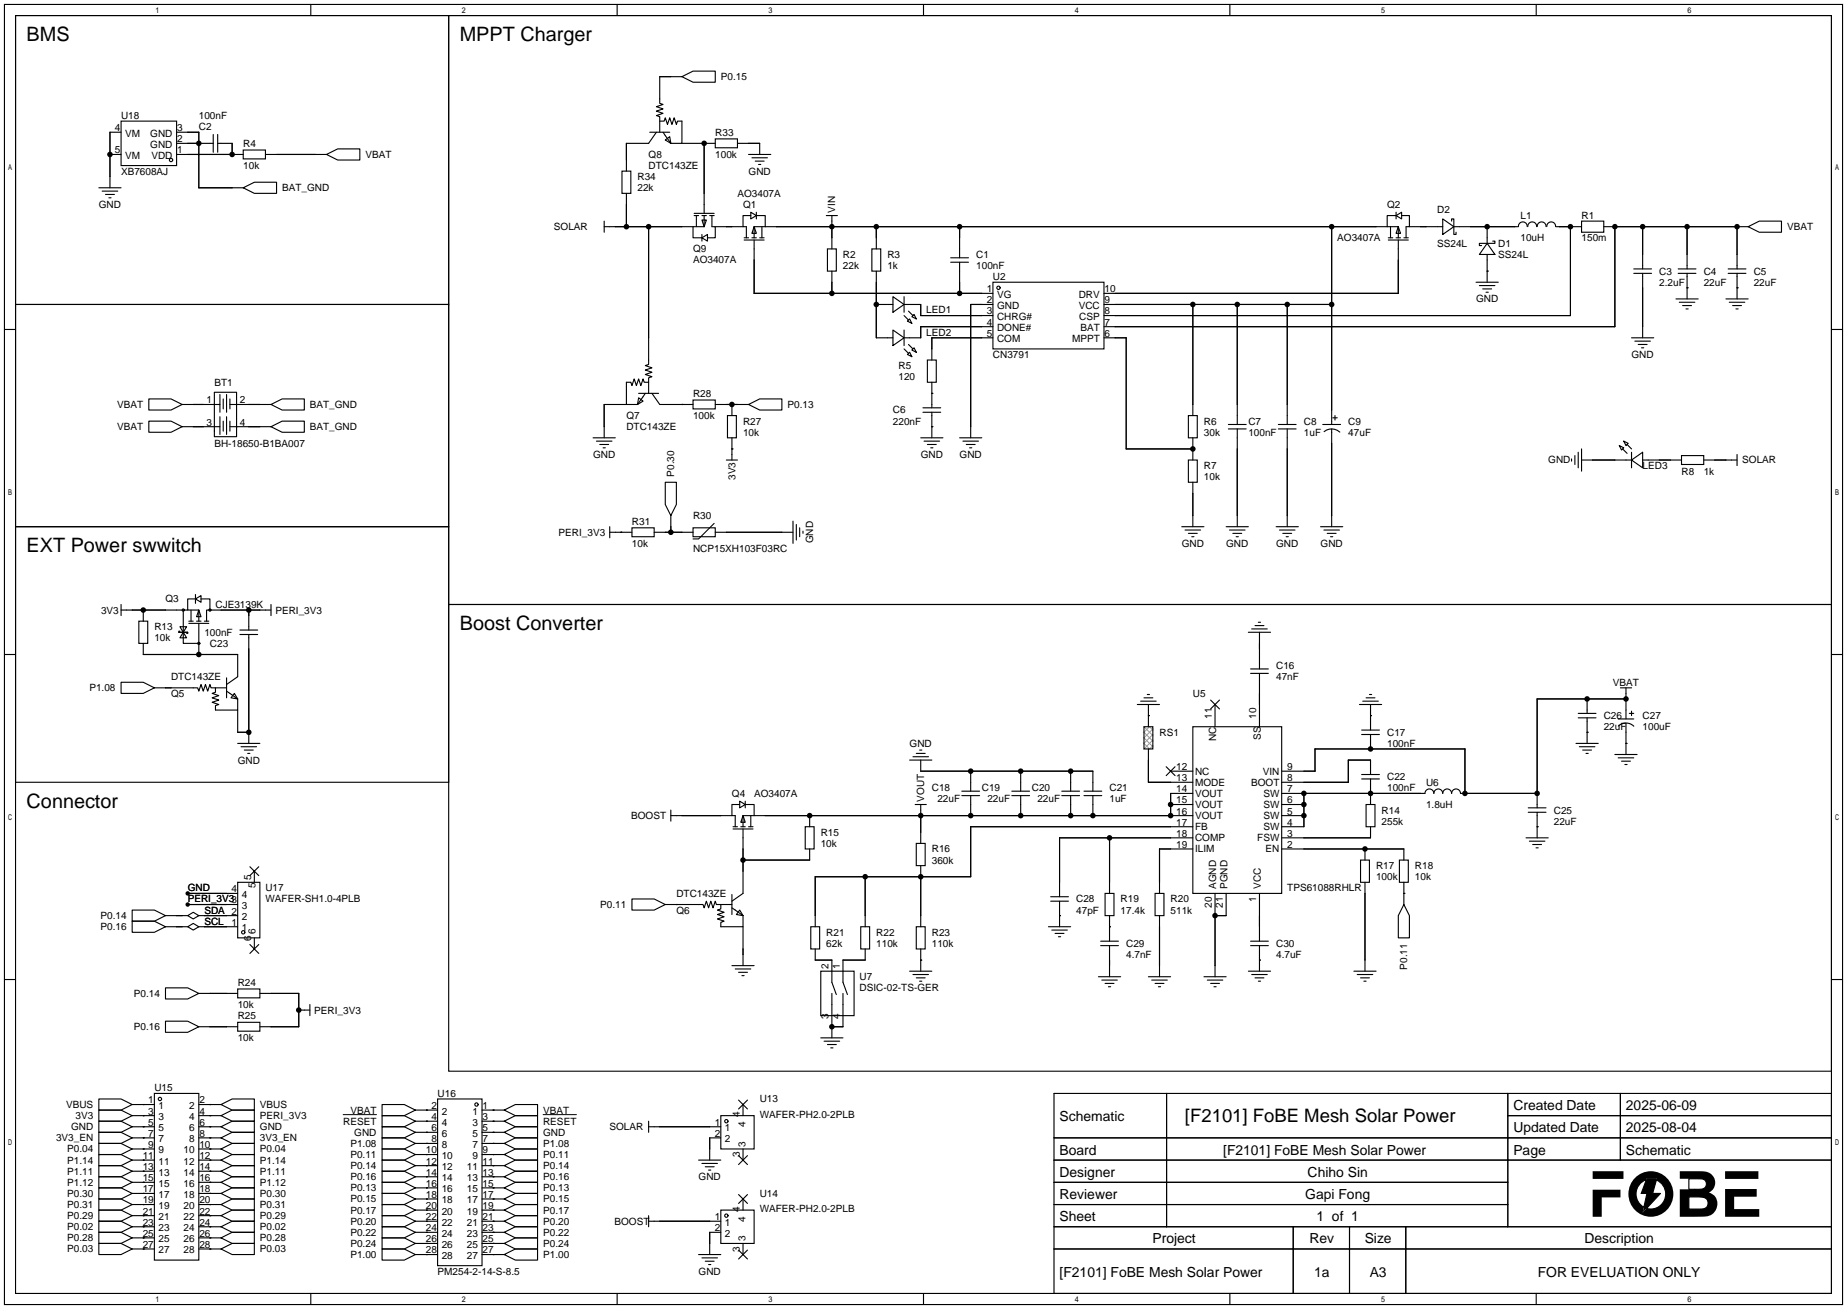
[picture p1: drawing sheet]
<svg xmlns="http://www.w3.org/2000/svg" width="422mm" height="299mm" viewBox="0 0 422 299" stroke-linecap="round" stroke-linejoin="round" font-family="sans-serif">
<g fill="#000">
<path d="M364.2 271.9h6.4v1.8h-4.3v4.4h-2.1zM364.2 267.7h7.1v1.8h-7.1zM376.7 269.3h2.2l-.9 3.5h1.8l-4.1 4.4 1-4.4h-1.4zM394.5 271.8h7.3v1.7h-5.2v2.9h5.7v1.7h-7.8zM394.5 267.7h7.6v1.8h-7.6z"/>
<path d="M372.4 272.9a5.2 5.2 0 0 0 10.3 0 5.2 5.2 0 0 0-10.3 0zM375 270.6l1.5-1 .2-.3h2.2l-.1 .4a3.4 3.4 0 0 1 2 4.3 3.4 3.4 0 0 1-4.2 2.2l-.9 1 .2-1.2a3.5 3.5 0 0 1-.9-5.4z"/>
<path d="M384.2 267.7v1.7l4.4 .1a1.26 1.26 0 0 1 1.6 1.2 1.26 1.26 0 0 1-1.6 1.1l-4.4 .1v6.2h3.5a7.2 7.2 0 0 0 3.9-.5 2.97 2.97 0 0 0 .7-4.1l-.5-.4-1-.5a2.6 2.6 0 0 0 1.3-3.2 2.6 2.6 0 0 0-3-1.7zM386.2 273.6h1.7a2.43 2.43 0 0 1 2.6 .9v1.2l-.6 .5-3.7 .2z"/>
<circle cx="25.1" cy="35.3" r=".63"/>
<circle cx="45.5" cy="32.8" r=".63"/>
<circle cx="53.1" cy="35.3" r=".63"/>
<circle cx="161" cy="32.8" r=".63"/>
<circle cx="143.3" cy="51.8" r=".63"/>
<circle cx="148.3" cy="51.8" r=".63"/>
<circle cx="190.2" cy="51.8" r=".63"/>
<circle cx="200.4" cy="51.8" r=".63"/>
<circle cx="219.5" cy="51.8" r=".63"/>
<circle cx="304.5" cy="51.8" r=".63"/>
<circle cx="340.1" cy="51.8" r=".63"/>
<circle cx="359.2" cy="51.8" r=".63"/>
<circle cx="369.3" cy="51.8" r=".63"/>
<circle cx="375.7" cy="51.8" r=".63"/>
<circle cx="385.8" cy="51.8" r=".63"/>
<circle cx="397.3" cy="51.8" r=".63"/>
<circle cx="190.2" cy="67.1" r=".63"/>
<circle cx="200.4" cy="69.6" r=".63"/>
<circle cx="219.5" cy="67.1" r=".63"/>
<circle cx="272.8" cy="69.6" r=".63"/>
<circle cx="283" cy="69.6" r=".63"/>
<circle cx="294.4" cy="69.6" r=".63"/>
<circle cx="304.5" cy="69.6" r=".63"/>
<circle cx="167.4" cy="92.5" r=".63"/>
<circle cx="272.8" cy="102.6" r=".63"/>
<circle cx="32.8" cy="139.4" r=".63"/>
<circle cx="56.9" cy="139.4" r=".63"/>
<circle cx="153.4" cy="121.7" r=".63"/>
<circle cx="45.5" cy="149.6" r=".63"/>
<circle cx="363" cy="159.8" r=".63"/>
<circle cx="371.9" cy="159.8" r=".63"/>
<circle cx="56.9" cy="167.4" r=".63"/>
<circle cx="222" cy="176.3" r=".63"/>
<circle cx="233.4" cy="176.3" r=".63"/>
<circle cx="244.9" cy="176.3" r=".63"/>
<circle cx="313.4" cy="171.2" r=".63"/>
<circle cx="169.9" cy="196.6" r=".63"/>
<circle cx="185.2" cy="186.4" r=".63"/>
<circle cx="210.6" cy="186.4" r=".63"/>
<circle cx="222" cy="186.4" r=".63"/>
<circle cx="233.4" cy="186.4" r=".63"/>
<circle cx="244.9" cy="186.4" r=".63"/>
<circle cx="249.9" cy="186.4" r=".63"/>
<circle cx="253.7" cy="191.5" r=".63"/>
<circle cx="267.7" cy="186.4" r=".63"/>
<circle cx="267.7" cy="183.9" r=".63"/>
<circle cx="298.2" cy="181.4" r=".63"/>
<circle cx="298.2" cy="186.4" r=".63"/>
<circle cx="298.2" cy="183.9" r=".63"/>
<circle cx="312.2" cy="194.1" r=".63"/>
<circle cx="313.4" cy="181.4" r=".63"/>
<circle cx="335" cy="181.4" r=".63"/>
<circle cx="351.5" cy="181.4" r=".63"/>
<circle cx="42.9" cy="204.2" r=".51"/>
<circle cx="42.9" cy="206.8" r=".51"/>
<circle cx="197.9" cy="200.4" r=".63"/>
<circle cx="210.6" cy="200.4" r=".63"/>
<circle cx="277.9" cy="209.3" r=".63"/>
<circle cx="68.3" cy="230.9" r=".63"/>
<circle cx="190.2" cy="234.7" r=".63"/>
</g>
<g fill="none" stroke="#000" stroke-width=".25">
<path d="M1 1h420.4v297.2h-420.4zM3.6 3.6h415.2v292.1h-415.2zM3.6 3.6h99v66h-99zM71.1 1v2.6M102.6 3.6h316.2v134.6h-316.2zM141.1 1v2.6M156 17.5l2.5-1.2h5.1v2.5h-5.1zM156 17.5h-5.1v6.1l.7 .3-1.5 .5 1.5 .5-1.5 .5 1.5 .5-1.5 .5 .8 .3v3.5M211.2 1v2.6M281.3 1v2.6M351.3 1v2.6M25.1 35.3h2.6"/>
<path d="M27.7 27.7h12.7v10.1h-12.7zM27.7 30.2h-2.6v12.7M40.4 30.2h5.1v12.7h10.1M40.4 32.8h8.4M40.4 35.3h15.2M48.8 30.7v4.1M49.8 32.8h3.3v2.5M49.8 30.7v4.1M55.6 34.3h5.1v2h-5.1zM60.7 35.3h14M74.7 35.3l2.5-1.3h5.1v2.6h-5.1zM142.2 39.1h2.1v5.1h-2.1z"/>
<path d="M148.6 30.2h4.6M150.1 30.2l-1.8 2.6h-5v6.3M150.9 27.7h1l.2-.8 .6 1.5 .5-1.5 .5 1.5 .5-1.5 .5 1.5 .2-.7h1.1v5.1h-2.6l-1.8-2.6M152.1 32l1.1-.8 .2 1.6zM156 32.8h7.6M161 32.8v16M163.6 31.8h5.1v2h-5.1zM168.7 32.8h5v2.5M171.2 35.3h5.1M172 36.1h3.5M172.7 36.8h2.1M173.5 37.6h.5"/>
<path d="M22.6 42.9h5.1M23.4 43.7h3.5M24.1 44.5h2.1M24.9 45.2h.5M55.6 42.9l2.6-1.2h5v2.5h-5zM138.2 51.8h20.3M138.2 50.5v2.6M143.3 44.2v7.6M148.3 51.8v31.5l-.7 .3 1.5 .5-1.5 .5 1.5 .5-1.5 .5 1.5 .5-.8 .3v3.5M158.5 51.8v2.6h2M158.7 49.3h1.1M158.7 48.8h4.6"/>
<path d="M159.3 49.3v2.5M160.5 50.3h1l-.5 1.5zM160.5 54.4l1.3-.8v1.5zM160.5 53.6v1.5M160.5 49.3h1M161 49.3v2.5h-2.5M162.3 49.3h1M162.8 49.3v2.5h.8v2.6h-1.8M163.6 51.8h6.3M170.2 54.9h4.6M170.2 54.4h1M171.7 48.5l1.3 .8-1.3 .7z"/>
<path d="M171.7 49.3h-1.8v2.5h.8v2.6M172 54.4h1M172.5 51.8l.5 1.5h-1zM172.5 54.9v12.2h54.6M173 49.3h2v2.5M173 48.5v1.5M173.7 54.4h1.1M174.2 51.8v2.6M175 51.8h-2.5v2.6M175 51.8h142.2M189 49.3h2.5M189.2 56.9h2.1v5.1h-2.1z"/>
<path d="M190.2 49.3v7.6M199.4 56.9h2v5.1h-2zM200.4 51.8v5.1M217.4 59.9h4.1M217.4 58.9h4.1M219.5 51.8v7.1M219.5 59.9v7.2M304.5 51.8v45.2M317.2 51.8h2.6v2.6M317.5 54.9h4.6M317.5 54.4h1M318 51.8v2.6"/>
<path d="M319.3 49.3l1.2-.8v1.5zM319.3 49.3h-2.1v2.5M319.3 48.5v1.5M319.3 54.4h1M319.8 51.8l.5 1.5h-1zM319.8 54.9v12.2h-67.3M320.5 49.3h1.8v2.5h-.7v2.6M321.1 54.4h1M322.3 51.8h7.6M329.9 50l2.6 1.8-2.6 1.8zM332 50.5v-.5h.5v3.6h.5v-.5M332.5 51.8h14.7"/>
<path d="M340.1 55.6l1.8 2.6h-3.6zM340.1 51.8v3.8M340.1 58.2v6.3M341.4 55.1h.5v.5h-3.6v.5h.5M347.2 51.8a1.01 1.01 0 0 1 1.1-1.1 1.01 1.01 0 0 1 1 1.1M349.4 51.8a1.01 1.01 0 0 1 1-1.1 1.01 1.01 0 0 1 1 1.1M351.6 51.8a1.01 1.01 0 0 1 1-1.1 1.01 1.01 0 0 1 1 1.1M353.7 51.8a1.01 1.01 0 0 1 1.1-1.1 1.01 1.01 0 0 1 1 1.1M355.9 51.8h5.8M359.2 51.8v20.3h-106.7M361.7 50.5h5.1v2.6h-5.1zM366.8 51.8h33"/>
<path d="M369.3 51.8v22.9h-116.8M375.7 51.8v9.7M385.8 51.8v9.7M397.3 51.8v9.7M399.8 51.8l2.5-1.3h5.1v2.6h-5.1zM1 75.3h2.6M3.6 69.6h99v50.8h-99zM190.2 62v5.1M200.4 69.6h3.8M200.4 62v15.2h3.8M204.2 67.8l2.6 1.8-2.6 1.8zM204.2 75.4l2.6 1.8-2.6 1.8z"/>
<path d="M206.8 69.6h3.8v2.5h16.5M206.8 72.1l1 1.1M206.8 67.8v3.6M206.8 75.4v3.6M206.8 79.8l1 1M207.5 73.4l.5-.5 .5 1zM207.8 71.1l1 1M207.8 78.7l1 1.1M208.5 72.4l.5-.5 .5 1zM227.1 64.5h25.4v15.3h-25.4zM227.1 69.6h-5.1v30.5M227.1 74.7h-16.5v2.5h-3.8"/>
<path d="M227.1 77.2h-14v5.1M252.5 69.6h52M252.5 77.2h5.1v25.4h15.2M272.8 69.6v25.4M283 69.6v27.4M294.4 69.6v27.4M337.6 64.5h5M338.3 65.3h3.6M339.1 66h2M339.9 66.8h.5M340.1 62h.1M373.1 77.2h5.1"/>
<path d="M373.6 62.5h4.1M373.6 61.5h4.1M373.9 78h3.5M374.6 78.7h2.1M375.4 79.5h.5M375.7 62.5v14.7M383.3 68.3h5.1M383.8 62.5h4.1M383.8 61.5h4.1M384 69.1h3.6M384.8 69.9h2M385.6 70.6h.5"/>
<path d="M385.8 65.8h.1M385.8 62.5v5.8M394.7 68.3h5.1M395.2 62.5h4.1M395.2 61.5h4.1M395.5 69.1h3.5M396.2 69.9h2.1M397 70.6h.5M397.3 65.8h.1M397.3 62.5v5.8M418.8 75.3h2.6M34 91.2h5.1l2.6 1.3-2.6 1.2h-5.1z"/>
<path d="M34 96.3h5.1l2.6 1.2-2.6 1.3h-5.1zM41.7 92.5h8.6M41.7 97.5h8.6M49 89.7h5.1v10.1h-5.1zM50.3 90.2v4M50.3 95.2v4.1M51.1 91.2v2.3M51.1 96.3v2.3M51.8 90.2v4M51.8 95.2v4.1M52.6 91.2v2.3M52.6 96.3v2.3"/>
<path d="M52.6 92.5h9.4M52.6 97.5h9.4M62 92.5l2.5-1.3h5.1v2.5h-5.1zM62 97.5l2.5-1.2h5.1v2.5h-5.1zM143.3 92.5h-5.1v7.6M146 90.9l1.1 .8-1.3 .8zM146 89.9h4.6M148.3 87.4h-1l-.2-.8-.5 1.5-.6-1.5-.5 1.5-.5-1.5-.5 1.5-.2-.7h-1v5.1h2.5l1.8-2.6M149.1 89.9l1.8 2.6h7.6M156 92.5h.1M158.5 91.4h5.1v2.1h-5.1zM163.6 92.5h7.6"/>
<path d="M166.4 95h2v5.1h-2zM167.4 92.5v2.5M171.2 92.5l2.5-1.3h5.1v2.5h-5.1zM207.5 81l.5-.5 .5 1zM208.5 80l.5-.5 .5 1zM211.1 94.2h4M211.1 93.2h4M212.1 82.3h2v5.1h-2zM213.1 89.9h.1M213.1 97.5h.1M213.1 87.4v5.8M213.1 94.2v5.9"/>
<path d="M271.8 95h2v5.1h-2zM280.9 98h4.1M280.9 97h4.1M283 98v22.4M292.4 98h4M292.4 97h4M294.4 98v22.4M302.5 97h4.1M302.8 98.7a2.74 2.74 0 0 1 3.6 .1M304.5 98v22.4M304.8 95.5h1M305.3 95v1"/>
<path d="M135.6 100.1h5.1M136.4 100.8h3.6M137.2 101.6h2M137.9 102.4h.5M152.1 110.2h2.6v5.1l-1.3 2.6-1.3-2.6zM153.4 117.9v3.8M163.3 119.6l-3.5 3.6h-1.3M166.1 105.2h2.6M167.4 102.6h.1M167.4 100.1v5.1M181.4 119.1v5.1M182.1 119.9v3.5"/>
<path d="M210.6 100.1h5M211.3 100.8h3.6M212.1 101.6h2M212.9 102.4h.5M219.5 100.1h5M220.2 100.8h3.6M221 101.6h2M221.7 102.4h.5M271.8 105.2h2v5h-2zM272.8 100.1v5.1M272.8 110.2v10.2M359.4 104.9v.5"/>
<path d="M360.2 104.1v2.1M360.9 103.4v3.5M361.7 105.2h11.4M361.7 102.6v5.1M370.3 101.9l1 .5-.5 .5zM371.1 102.6l1 1M371.3 100.8l1.1 .5-.5 .6zM372.1 101.6l1 1M373.1 105.2l2.6-1.8v3.5zM373.1 103.4v3.5M375.7 105.2h8.9M384.6 104.1h5v2.1h-5z"/>
<path d="M389.6 105.2h7.7M397.3 103.9v2.5M3.6 120.4h99v58.4h-99zM27.7 139.4h15.2M27.7 138.2v2.5M32.8 139.4v2.6M41.9 139.4v7.7h3.6M43.7 139.4v2.6M44.7 136.9l1.3-.8v1.6zM44.7 136.9h-1.8v2.5h2.6v2.6M44.7 135.9v2M45.5 139.4l.5 1.6h-1z"/>
<path d="M46 136.9h2v2.5h-.8v2.6M48 139.4h14M56.9 139.4v4.6M62 138.2v2.5M102.6 138.2h316.2v106.7h-316.2zM139.4 121.7h5.1M139.4 120.4v2.5M142 121.7h.1M144.5 120.6h5.1v2.1h-5.1zM149.6 121.7h8.9M158.5 120.6h5.1v2.1h-5.1zM163.6 121.7h17.8"/>
<path d="M182.9 120.6v2.1M183.6 121.4v.5M270.3 120.4h5M271 121.2h3.6M271.8 121.9h2M272.5 122.7h.5M280.4 120.4h5.1M281.2 121.2h3.5M281.9 121.9h2.1M282.7 122.7h.5M291.8 120.4h5.1M292.6 121.2h3.6"/>
<path d="M293.4 121.9h2M294.1 122.7h.5M302 120.4h5.1M302.8 121.2h3.5M303.5 121.9h2.1M304.3 122.7h.5M1 149.6h2.6M27.7 156h5.1l2.5 1.2-2.5 1.3h-5.1zM31.7 142h2.1v5.1h-2.1zM32.8 147.1v2.5h21.6v5.1l-2.6 1.8M35.3 157.2h9.9l.3 .8 .5-1.5 .5 1.5 .5-1.5 .5 1.5 .5-1.5 .3 .7h3.5M41.1 143.3h1.6l-.8 1.2z"/>
<path d="M41.1 144.3h-.2v.2h2v.3h-.2M41.9 144.5l.8 1.3h-1.6zM43.2 142.5h4.6M43.2 142h1M45 142h1M45.5 142.5v7.1M46.7 142h1.1M49.3 157.2v1l-.8 .3 1.5 .5-1.5 .5 1.5 .5-1.5 .5 1.5 .5-.7 .3v1h5.1v-2.5l-2.6-1.8M51.8 154.9v4.6M53.6 158.5l.8 1.3-1.6-.3zM54.9 145h4M54.9 144h4"/>
<path d="M56.9 145v24.9M261.6 159.5h2.1M262.4 158.7h.5M285.5 144.5h5.1M286 152.9h4.1M286 153.9h4.1M286.3 143.8h3.5M287 143h2.1M287.8 142.2h.5M288 144.5v8.4M288 153.9v12.2M312.4 159.5h2.1"/>
<path d="M313.2 158.7h.5M363 159.8v3.3M370.6 157.2h2.5M371.9 157.2v7.1M371.9 159.8h-20.4v24.9M418.8 149.6h2.6M54.4 162.3v5.1h2.5M54.4 169.9h5M55.1 170.7h3.6M55.9 171.4h2M56.6 172.2h.5M208 173.7h5.1"/>
<path d="M208.8 173h3.5M209.5 172.2h2.1M210.3 171.4h.5M210.6 173.7v2.6h39.3v4.5M222 176.3v4.5M233.4 176.3v4.5M244.9 176.3v4.5M260.1 161h5.1M260.9 160.3h3.5M261.6 166.1h2.1v5.1h-2.1zM262.6 163.6h.1M262.6 171.2v7.6h10.2"/>
<path d="M262.6 161v5.1M266.7 175.3l2 2M267.7 176.3h5.1M268.7 175.3l-2 2M272.8 166.1h20.3v38.1h-20.3zM276.9 160l2 2.1M277.9 161v5.1M278.9 160l-2 2.1M293.1 176.3h7.6v-5.1h34.3v10.2M310.9 161h5.1M311.4 178.1h4.1M311.4 177h4.1"/>
<path d="M311.4 167.9h4.1M311.4 166.9h4.1M311.7 160.3h3.5M313.4 163.6h.1M313.4 177v-3.3h-5v5.1h-15.3M313.4 161v5.9M313.4 167.9v3.3M313.4 178.1v5.8M360.4 169.9h5.1M360.9 163.1h4.1M360.9 164.1h4.1M361.2 170.7h3.5"/>
<path d="M361.9 171.4h2.1M362.7 172.2h.5M363 167.4h.1M363 164.1v5.8M369.3 172.5h5.1M370.1 164.3h3.5M370.1 173.2h3.5M370.1 166a2.54 2.54 0 0 1 3.5 0M370.8 174h2.1M371.6 174.8h.5M371.9 169.9h.1M371.9 165.4v7.1"/>
<path d="M372.6 163.1h1M373.1 162.6v1M57.1 198.1l2.1 2.1M58.2 199.1v2.6M59.2 198.1l-2.1 2.1M153.4 186.4h14M153.4 185.2v2.5M167.6 189h1.1M167.6 189.5h4.6M169.2 183.1l1.2 .8-1.2 .8zM169.2 183.9h-1.8v2.5h.7v2.6M169.4 189h1"/>
<path d="M169.9 186.4l.5 1.6h-1zM169.9 189.5v14.7l-2.5 1.8M170.4 183.9h2.1v2.5M170.4 183.1v1.6M171.2 189h1M171.7 186.4v2.6M172.5 186.4h-2.6v2.6M172.5 186.4h100.3M184.1 189h2.1v5.1h-2.1zM185.2 186.4v2.6M185.2 194.1v2.5h-15.3M209.3 183.9h2.5"/>
<path d="M209.5 192.8h2.1v5.1h-2.1zM210.6 183.9v8.9M210.6 197.9v13.9M220 181.9h4M220 180.8h4M222 181.9v4.5M231.4 181.9h4.1M231.4 180.8h4.1M233.4 181.9v4.5M242.8 181.9h4.1M242.8 180.8h4.1M244.9 181.9v4.5"/>
<path d="M247.9 181.9h4.1M247.9 180.8h4.1M249.9 181.9v4.5M253.7 191.5v12.7M267.7 183.9h5.1M272.8 189h-50.8v11.4h-35.6v11.4M272.8 194.1h-7.6v10.1M272.8 191.5h-30.5v13.5M272.8 181.4h-5.1v5M293.1 181.4h32.8a1.02 1.02 0 0 1 1-1.1 1.02 1.02 0 0 1 1 1.1 1.02 1.02 0 0 1 1-1.1 1.02 1.02 0 0 1 1 1.1 1.02 1.02 0 0 1 1.1-1.1 1.02 1.02 0 0 1 1 1.1 1.02 1.02 0 0 1 1-1.1 1.02 1.02 0 0 1 1 1.1h17.5M293.1 194.1h28v2.5M293.1 186.4h5.1"/>
<path d="M293.1 183.9h5.1M298.2 181.4v7.6h-5.1M311.1 196.6h2.1v5.1h-2.1zM312.2 194.1v2.5M312.4 183.9h2.1v5.1h-2.1zM313.4 189v2.5h-20.3M320 196.6h2.1v5.1h-2.1zM349 191.5h5.1M349.5 185.7h4.1M349.5 184.7h4.1M349.8 192.3h3.5M350.5 193h2.1"/>
<path d="M351.3 193.8h.5M351.5 189h.1M351.5 185.7v5.8M30.2 210.6h5.1l2.5 1.2-2.5 1.3h-5.1zM30.2 208h5.1l2.5 1.3-2.5 1.3h-5.1zM37.8 209.3h5.1M37.8 211.8h5.1M42.9 211.8l1.3-.7 1.3 .7-1.3 .8zM42.9 209.3l1.3-.8 1.3 .8-1.3 .8zM42.9 206.8h11.5M42.9 204.2h11.5M45.5 209.3h8.9"/>
<path d="M45.5 211.8h8.9M54.4 201.7h5v12.7h-5zM57.1 215.9l2.1 2M58.2 214.4v2.5M59.2 215.9l-2.1 2M144.5 205.5h5.1l2.5 1.3-2.5 1.2h-5.1zM152.1 206.8h8.7l.2 .7 .5-1.5 .6 1.5 .5-1.5 .5 1.5 .5-1.5 .2 .8h3.6M154.7 206.8h.1M164.8 206.8v1l-.7 .2 1.5 .5-1.5 .5 1.5 .5-1.5 .6 1.5 .5-.8 .2v1h5.1v-2.5l-2.5-1.8M167.4 204.5v4.5M169.2 208l.7 1.3-1.5-.3zM169.9 211.8v8.9"/>
<path d="M185.4 211.8h2.1v5.1h-2.1zM186.4 216.9v2.6h3.8v5l1.1 2.8M196.8 211.8h2.1v5.1h-2.1zM197.9 200.4v11.4M197.9 216.9v2.6h-5.1v5l1 2.8M209.5 211.8h2.1v5.1h-2.1zM210.6 219.5h.1M210.6 216.9v5.1M239.8 211.8h5.1M240.3 206h4M240.3 205h4M240.5 212.6h3.6"/>
<path d="M241.3 213.4h2M242.1 214.1h.5M242.3 209.3h.1M242.3 206v5.8M251.7 216.2h4.1M251.7 215.1h4.1M252.7 204.2h2.1v5.1h-2.1zM253.7 211.8h.1M253.7 209.3v5.8M253.7 216.2v7.1M264.2 204.2h2v5.1h-2zM265.2 209.3v14"/>
<path d="M277.9 204.2v19.1M280.4 204.2v5.1h-2.5M286 216.2h4.1M286 215.1h4.1M288 219.5h.1M288 204.2v10.9M288 216.2v5.8M312.2 201.7v20.3M321.1 206.8l1.2 2.5v5.1h-2.5v-5.1zM321.1 204.2h.1M321.1 201.7v5.1M1 223.9h2.6"/>
<path d="M37.8 233.4h5.1l2.6 1.3-2.6 1.3h-5.1zM37.8 225.8h5.1l2.6 1.3-2.6 1.2h-5.1zM45.5 234.7h8.9M45.5 227.1h8.9M54.4 226.1h5v2h-5zM54.4 233.7h5v2h-5zM59.4 227.1h8.9v7.6h-8.9M68.3 230.9h2.6M70.9 229.6v2.6M167.4 220.7h5.1M168.1 221.5h3.6M168.9 222.2h2"/>
<path d="M169.7 223h.5M187.7 222h7.6v10.2h-7.6zM187.7 237.2h5.1M188.5 238h3.5M189.2 238.8h2.1M190 239.5h.5M190.2 227.1v10.1M192.8 227.1v7.6h-2.6M208 222h5.1M208.8 222.8h3.5M209.5 223.5h2.1M210.3 224.3h.5"/>
<path d="M251.2 223.3h5.1M252 224h3.5M252.7 224.8h2.1M253.5 225.6h.5M262.6 223.3h5.1M263.4 224h3.6M264.2 224.8h2M264.9 225.6h.5M275.3 223.3h5.1M276.1 224h3.6M276.9 224.8h2M277.6 225.6h.5"/>
<path d="M285.5 222h5.1M286.3 222.8h3.5M287 223.5h2.1M287.8 224.3h.5M309.6 222h5.1M310.4 222.8h3.5M311.1 223.5h2.1M311.9 224.3h.5M418.8 223.9h2.6M22.6 251.2h5.1l2.5 1.3-2.5 1.2h-5.1zM22.6 253.7h5.1l2.5 1.3-2.5 1.3h-5.1zM22.6 256.3h5.1l2.5 1.3-2.5 1.2h-5.1z"/>
<path d="M22.6 258.8h5.1l2.5 1.3-2.5 1.3h-5.1zM30.2 255h5.1M30.2 257.6h5.1M30.2 252.5h5.1M32.8 257.6h.1M32.8 255h.1M32.8 252.5h.1M35.3 249.9h10.2v38.1h-10.2zM45.5 255h5M45.5 257.6h5M45.5 252.5h5M48 252.5h.1"/>
<path d="M48 255h.1M48 257.6h.1M50.5 252.5l2.6-1.3h5.1v2.5h-5.1zM50.5 255l2.6-1.3h5.1v2.6h-5.1zM50.5 257.6l2.6-1.3h5.1v2.5h-5.1zM87.4 252.5h5.1l2.5 1.2-2.5 1.3h-5.1zM87.4 255h5.1l2.5 1.3-2.5 1.3h-5.1zM87.4 257.6h5.1l2.5 1.2-2.5 1.3h-5.1zM95 253.7h5.1M95 256.3h5.1M95 258.8h5.1M97.5 253.7h.1"/>
<path d="M97.5 256.3h.1M97.5 258.8h.1M100.1 251.2h10.1v38.1h-10.1zM110.2 253.7h5.1M110.2 256.3h5.1M110.2 258.8h5.1M112.8 258.8h.1M112.8 256.3h.1M112.8 253.7h.1M115.3 253.7l2.6-1.2h5v2.5h-5zM115.3 256.3l2.6-1.3h5v2.6h-5zM115.3 258.8l2.6-1.2h5v2.5h-5z"/>
<path d="M148.3 257.6h16.5M148.3 256.3v2.5M164.8 255h7.7v7.6h-7.7zM168.9 251.5l2 2M169.9 252.5v2.5M170.9 251.5l-2 2M241 249.9h177.8v45.8h-177.8zM266.8 249.9v30.5M344.8 249.9v30.5M344.8 255h74M370.6 249.9v15.3M22.6 279.1h5.1l2.5 1.3-2.5 1.3h-5.1z"/>
<path d="M22.6 276.6h5.1l2.5 1.3-2.5 1.2h-5.1zM22.6 274.1h5.1l2.5 1.2-2.5 1.3h-5.1zM22.6 271.5h5.1l2.5 1.3-2.5 1.3h-5.1zM22.6 269h5.1l2.5 1.3-2.5 1.2h-5.1zM22.6 266.4h5.1l2.5 1.3-2.5 1.3h-5.1zM22.6 263.9h5.1l2.5 1.3-2.5 1.2h-5.1zM22.6 261.4h5.1l2.5 1.2-2.5 1.3h-5.1zM30.2 260.1h5.1M30.2 265.2h5.1M30.2 270.3h5.1M30.2 275.3h5.1M30.2 277.9h5.1"/>
<path d="M30.2 262.6h5.1M30.2 272.8h5.1M30.2 267.7h5.1M32.8 277.9h.1M32.8 275.3h.1M32.8 272.8h.1M32.8 270.3h.1M32.8 267.7h.1M32.8 265.2h.1M32.8 262.6h.1M32.8 260.1h.1M45.5 260.1h5"/>
<path d="M45.5 265.2h5M45.5 270.3h5M45.5 275.3h5M45.5 277.9h5M45.5 262.6h5M45.5 272.8h5M45.5 267.7h5M48 260.1h.1M48 262.6h.1M48 265.2h.1M48 267.7h.1M48 270.3h.1"/>
<path d="M48 272.8h.1M48 275.3h.1M48 277.9h.1M50.5 260.1l2.6-1.3h5.1v2.6h-5.1zM50.5 277.9l2.6-1.3h5.1v2.5h-5.1zM50.5 275.3l2.6-1.2h5.1v2.5h-5.1zM50.5 272.8l2.6-1.3h5.1v2.6h-5.1zM50.5 270.3l2.6-1.3h5.1v2.5h-5.1zM50.5 267.7l2.6-1.3h5.1v2.6h-5.1zM50.5 265.2l2.6-1.3h5.1v2.5h-5.1zM50.5 262.6l2.6-1.2h5.1v2.5h-5.1zM87.4 277.9h5.1l2.5 1.2-2.5 1.3h-5.1z"/>
<path d="M87.4 275.3h5.1l2.5 1.3-2.5 1.3h-5.1zM87.4 272.8h5.1l2.5 1.3-2.5 1.2h-5.1zM87.4 270.3h5.1l2.5 1.2-2.5 1.3h-5.1zM87.4 267.7h5.1l2.5 1.3-2.5 1.3h-5.1zM87.4 265.2h5.1l2.5 1.2-2.5 1.3h-5.1zM87.4 262.6h5.1l2.5 1.3-2.5 1.3h-5.1zM87.4 260.1h5.1l2.5 1.3-2.5 1.2h-5.1zM95 279.1h5.1M95 261.4h5.1M95 263.9h5.1M95 276.6h5.1M95 266.4h5.1"/>
<path d="M95 274.1h5.1M95 269h5.1M95 271.5h5.1M97.5 261.4h.1M97.5 263.9h.1M97.5 266.4h.1M97.5 269h.1M97.5 271.5h.1M97.5 274.1h.1M97.5 276.6h.1M97.5 279.1h.1M110.2 279.1h5.1"/>
<path d="M110.2 261.4h5.1M110.2 263.9h5.1M110.2 276.6h5.1M110.2 266.4h5.1M110.2 274.1h5.1M110.2 269h5.1M110.2 271.5h5.1M112.8 279.1h.1M112.8 276.6h.1M112.8 274.1h.1M112.8 271.5h.1M112.8 269h.1"/>
<path d="M112.8 266.4h.1M112.8 263.9h.1M112.8 261.4h.1M115.3 279.1l2.6-1.2h5v2.5h-5zM115.3 276.6l2.6-1.3h5v2.6h-5zM115.3 274.1l2.6-1.3h5v2.5h-5zM115.3 271.5l2.6-1.2h5v2.5h-5zM115.3 269l2.6-1.3h5v2.6h-5zM115.3 266.4l2.6-1.2h5v2.5h-5zM115.3 263.9l2.6-1.3h5v2.6h-5zM115.3 261.4l2.6-1.3h5v2.5h-5zM148.3 277.9v2.5"/>
<path d="M148.3 279.1h16.5M159.8 265.2h5M160.5 265.9h3.6M161.3 266.7h2M162.1 267.5h.5M164.8 276.6h7.7v7.6h-7.7zM164.8 260.1h-2.5v5.1M168.9 273l2 2.1M168.9 264.2l2 2M169.9 262.6v2.6M169.9 274.1v2.5M170.9 273l-2 2.1"/>
<path d="M170.9 264.2l-2 2M241 260.1h177.8M241 265.2h177.8M241 270.3h103.8M241 275.3h103.8M375 270.6l1.5-.9-1.2 3.1h1.3l-.7 3.2a3.5 3.5 0 0 1-.9-5.4zM378.8 269.7a3.4 3.4 0 0 1 2 4.3 3.4 3.4 0 0 1-4.2 2.2l3.2-3.4h-1.8zM386.2 273.6h3.1a1.36 1.36 0 0 1 1.3 1.5 1.36 1.36 0 0 1-1.5 1.3h-2.9zM386.2 269.4l2.4 .1a1.26 1.26 0 0 1 1.6 1.2 1.26 1.26 0 0 1-1.6 1.1l-2.4 .1zM22.6 284.2h5.1l2.5 1.3-2.5 1.3h-5.1zM22.6 281.7h5.1l2.5 1.3-2.5 1.2h-5.1zM30.2 280.4h5.1"/>
<path d="M30.2 285.5h5.1M30.2 283h5.1M32.8 285.5h.1M32.8 283h.1M32.8 280.4h.1M45.5 280.4h5M45.5 285.5h5M45.5 283h5M48 280.4h.1M48 283h.1M48 285.5h.1M50.5 285.5l2.6-1.3h5.1v2.6h-5.1z"/>
<path d="M50.5 283l2.6-1.3h5.1v2.5h-5.1zM50.5 280.4l2.6-1.3h5.1v2.6h-5.1zM71.1 295.7v2.5M87.4 285.5h5.1l2.5 1.3-2.5 1.2h-5.1zM87.4 283h5.1l2.5 1.2-2.5 1.3h-5.1zM87.4 280.4h5.1l2.5 1.3-2.5 1.3h-5.1zM95 281.7h5.1M95 286.8h5.1M95 284.2h5.1M97.5 281.7h.1M97.5 284.2h.1M97.5 286.8h.1"/>
<path d="M110.2 281.7h5.1M110.2 286.8h5.1M110.2 284.2h5.1M112.8 286.8h.1M112.8 284.2h.1M112.8 281.7h.1M115.3 286.8l2.6-1.3h5v2.5h-5zM115.3 284.2l2.6-1.2h5v2.5h-5zM115.3 281.7l2.6-1.3h5v2.6h-5zM141.1 295.7v2.5M159.8 286.8h5M160.5 287.5h3.6"/>
<path d="M161.3 288.3h2M162.1 289.1h.5M164.8 281.7h-2.5v5.1M168.9 285.7l2 2.1M169.9 284.2v2.6M170.9 285.7l-2 2.1M211.2 295.7v2.5M241 280.4h177.8M241 285.5h177.8M281.3 295.7v2.5M295.8 280.4v15.3M308.6 280.4v15.3"/>
<path d="M321.5 280.4v15.3M351.3 295.7v2.5"/>
<circle cx="39.1" cy="36.6" r=".38"/>
<circle cx="228.3" cy="65.8" r=".38"/>
<circle cx="41.9" cy="139.4" r=".25"/>
<circle cx="48" cy="139.4" r=".25"/>
<circle cx="45.5" cy="147.1" r=".25"/>
<circle cx="55.6" cy="213.1" r=".38"/>
<circle cx="36.6" cy="251.2" r=".38"/>
<circle cx="109" cy="252.5" r=".38"/>
<circle cx="166.1" cy="256.3" r=".38"/>
<circle cx="166.1" cy="277.9" r=".38"/>
</g>
<path d="M261.6 166.1l2.1 2M263.7 166.9l-.8-.8-1.3 1.3 2.1 2M263.7 166.6l-2.1 2.1 2.1 2M263.7 167.9l-2.1 2 1.3 1.3 .8-.8M263.7 169.2l-2.1 2" fill="none" stroke="#999" stroke-width=".23"/>
<path d="M78.5 254.8h7.6M124.2 254.8h7.6" fill="none" stroke="#000" stroke-width=".23"/>
<g font-size="4.5">
<text x="6.1" y="9.4">BMS</text>
<text x="105.2" y="9.4">MPPT Charger</text>
<text x="6.1" y="126.2">EXT Power swwitch</text>
<text x="105.2" y="144">Boost Converter</text>
<text x="6.1" y="184.6">Connector</text>
</g>
<text font-size="4.2" x="271" y="256.5">[F2101] FoBE Mesh Solar Power</text>
<g font-size="3.2">
<text x="242.3" y="256.3">Schematic</text>
<text x="346.1" y="253.7">Created Date</text>
<text x="371.8" y="253.7">2025-06-09</text>
<text x="242.3" y="263.9">Board</text>
<text x="279.7" y="263.9">[F2101] FoBE Mesh Solar Power</text>
<text x="346.1" y="258.8">Updated Date</text>
<text x="346.1" y="263.9">Page</text>
<text x="371.8" y="258.8">2025-08-04</text>
<text x="371.8" y="263.9">Schematic</text>
<text x="242.3" y="269">Designer</text>
<text x="299.1" y="269">Chiho Sin</text>
<text x="242.3" y="274.1">Reviewer</text>
<text x="298.5" y="274.1">Gapi Fong</text>
<text x="242.3" y="279.1">Sheet</text>
<text x="301.1" y="279.1">1 of 1</text>
<text x="263.6" y="284.2">Project</text>
<text x="299.5" y="284.2">Rev</text>
<text x="312.1" y="284.2">Size</text>
<text x="362.4" y="284.2">Description</text>
<text x="242.3" y="291.8">[F2101] FoBE Mesh Solar Power</text>
<text x="300.6" y="291.8">1a</text>
<text x="313.2" y="291.8">A3</text>
<text x="351.7" y="291.8">FOR EVELUATION ONLY</text>
</g>
<g font-size="2.3">
<text x="164.8" y="18.3">P0.15</text>
<text x="26.3" y="30">4</text>
<text x="27.7" y="27.2">U18</text>
<text x="40.5" y="30">3</text>
<text x="45.5" y="29.7">C2</text>
<text x="45.5" y="27.2">100nF</text>
<text x="26.3" y="35.1">5</text>
<text x="28.6" y="31.2">VM</text>
<text x="34.4" y="33.8">GND</text>
<text x="34.4" y="31.2">GND</text>
<text x="40.5" y="35.1">1</text>
<text x="40.5" y="32.5">2</text>
<text x="55.6" y="33.6">R4</text>
<text x="163.6" y="31">R33</text>
<text x="27.7" y="39.9">XB7608AJ</text>
<text x="28.6" y="36.3">VM</text>
<text x="34.6" y="36.3">VDD</text>
<text x="55.6" y="38.6">10k</text>
<text x="83.6" y="36.1">VBAT</text>
<text x="145.8" y="41.2">R34</text>
<text x="148.3" y="36.1">Q8</text>
<text x="148.3" y="38.6">DTC143ZE</text>
<text x="163.6" y="36.1">100k</text>
<text x="171.2" y="39.9">GND</text>
<text x="22.6" y="47.5">GND</text>
<text x="64.5" y="43.7">BAT_GND</text>
<text x="145.8" y="43.7">22k</text>
<text x="168.7" y="45">AO3407A</text>
<text x="169.9" y="47.5">Q1</text>
<text x="317.2" y="47.5">Q2</text>
<text x="126.7" y="52.6">SOLAR</text>
<text x="191" y="48.6" transform="rotate(-90 191 48.6)">VIN</text>
<text x="328.7" y="48.8">D2</text>
<text x="347.7" y="50.1">L1</text>
<text x="361.7" y="50.1">R1</text>
<text x="408.7" y="52.6">VBAT</text>
<text x="158.5" y="57.7">Q9</text>
<text x="192.8" y="59">R2</text>
<text x="202.9" y="59">R3</text>
<text x="223.3" y="59">C1</text>
<text x="305.8" y="55.1">AO3407A</text>
<text x="328.7" y="56.4">SS24L</text>
<text x="342.6" y="56.4">D1</text>
<text x="342.6" y="59">SS24L</text>
<text x="347.7" y="55.1">10uH</text>
<text x="361.7" y="55.1">150m</text>
<text x="158.5" y="60.2">AO3407A</text>
<text x="192.8" y="61.5">22k</text>
<text x="202.9" y="61.5">1k</text>
<text x="223.3" y="61.5">100nF</text>
<text x="227.1" y="64">U2</text>
<text x="379.5" y="62.8">C3</text>
<text x="379.5" y="65.3">2.2uF</text>
<text x="389.6" y="62.8">C4</text>
<text x="389.6" y="65.3">22uF</text>
<text x="401.1" y="62.8">C5</text>
<text x="401.1" y="65.3">22uF</text>
<text x="211.8" y="71.7">LED1</text>
<text x="225.7" y="66.8">1</text>
<text x="225.7" y="69.3">2</text>
<text x="225.7" y="71.9">3</text>
<text x="228" y="68.1">VG</text>
<text x="228" y="70.6">GND</text>
<text x="246.7" y="70.6">VCC</text>
<text x="246.7" y="68.1">DRV</text>
<text x="252.6" y="71.9">8</text>
<text x="252.6" y="69.3">9</text>
<text x="252.6" y="66.8">10</text>
<text x="337.6" y="69.1">GND</text>
<text x="211.8" y="76.7">LED2</text>
<text x="225.7" y="74.4">4</text>
<text x="225.7" y="77">5</text>
<text x="228" y="73.2">CHRG#</text>
<text x="228" y="75.7">DONE#</text>
<text x="246.8" y="73.2">CSP</text>
<text x="247.1" y="75.7">BAT</text>
<text x="252.6" y="77">6</text>
<text x="252.6" y="74.4">7</text>
<text x="227.1" y="81.8">CN3791</text>
<text x="228" y="78.2">COM</text>
<text x="245.2" y="78.2">MPPT</text>
<text x="373.1" y="81.8">GND</text>
<text x="49" y="88.2">BT1</text>
<text x="205.5" y="84.4">R5</text>
<text x="205.5" y="86.9">120</text>
<text x="26.8" y="93.2">VBAT</text>
<text x="47.2" y="92.2">1</text>
<text x="54.9" y="92.2">2</text>
<text x="70.9" y="93.2">BAT_GND</text>
<text x="143.3" y="95.8">Q7</text>
<text x="158.5" y="90.7">R28</text>
<text x="158.5" y="95.8">100k</text>
<text x="180.1" y="93.2">P0.13</text>
<text x="204.2" y="94.5">C6</text>
<text x="26.8" y="98.3">VBAT</text>
<text x="47.2" y="97.3">3</text>
<text x="54.9" y="97.3">4</text>
<text x="70.9" y="98.3">BAT_GND</text>
<text x="143.3" y="98.3">DTC143ZE</text>
<text x="169.9" y="97.1">R27</text>
<text x="169.9" y="99.6">10k</text>
<text x="204.2" y="97.1">220nF</text>
<text x="275.3" y="97.1">R6</text>
<text x="275.3" y="99.6">30k</text>
<text x="285.5" y="97.1">C7</text>
<text x="285.5" y="99.6">100nF</text>
<text x="298.2" y="97.1">C8</text>
<text x="298.2" y="99.6">1uF</text>
<text x="308.4" y="97.1">C9</text>
<text x="308.4" y="99.6">47uF</text>
<text x="49" y="102.1">BH-18650-B1BA007</text>
<text x="135.6" y="104.7">GND</text>
<text x="210.6" y="104.7">GND</text>
<text x="219.5" y="104.7">GND</text>
<text x="275.3" y="107.2">R7</text>
<text x="354.1" y="105.9">GND</text>
<text x="375.7" y="107.2">LED3</text>
<text x="398.5" y="105.9">SOLAR</text>
<text x="154.2" y="109" transform="rotate(-90 154.2 109)">P0.30</text>
<text x="168.2" y="109.7" transform="rotate(-90 168.2 109.7)">3V3</text>
<text x="275.3" y="109.8">10k</text>
<text x="384.6" y="108.5">R8</text>
<text x="389.6" y="108.5">1k</text>
<text x="144.5" y="119.9">R31</text>
<text x="158.5" y="118.6">R30</text>
<text x="127.8" y="122.5">PERI_3V3</text>
<text x="144.5" y="125">10k</text>
<text x="186" y="124.2" transform="rotate(-90 186 124.2)">GND</text>
<text x="270.3" y="125">GND</text>
<text x="280.4" y="125">GND</text>
<text x="291.8" y="125">GND</text>
<text x="302" y="125">GND</text>
<text x="158.5" y="126.3">NCP15XH103F03RC</text>
<text x="37.8" y="137.7">Q3</text>
<text x="23.1" y="140.2">3V3</text>
<text x="49.3" y="139">CJE3139K</text>
<text x="63" y="140.2">PERI_3V3</text>
<text x="35.3" y="144">R13</text>
<text x="35.3" y="146.6">10k</text>
<text x="46.7" y="145.3">100nF</text>
<text x="48" y="147.9">C23</text>
<text x="39.1" y="155.5">DTC143ZE</text>
<text x="291.8" y="152.9">C16</text>
<text x="291.8" y="155.5">47nF</text>
<text x="20.4" y="158">P1.08</text>
<text x="39.1" y="159.3">Q5</text>
<text x="272.8" y="159.3">U5</text>
<text x="368.9" y="156.7">VBAT</text>
<text x="277.1" y="164.4" transform="rotate(-90 277.1 164.4)">11</text>
<text x="287.3" y="164.4" transform="rotate(-90 287.3 164.4)">10</text>
<text x="366.8" y="164.4">C26</text>
<text x="366.8" y="166.9">22uF</text>
<text x="375.7" y="164.4">C27</text>
<text x="375.7" y="166.9">100uF</text>
<text x="208" y="170.7">GND</text>
<text x="265.2" y="168.2">RS1</text>
<text x="278.2" y="169.4" transform="rotate(-90 278.2 169.4)">NC</text>
<text x="288.3" y="169.2" transform="rotate(-90 288.3 169.2)">SS</text>
<text x="317.2" y="168.2">C17</text>
<text x="317.2" y="170.7">100nF</text>
<text x="54.4" y="174.5">GND</text>
<text x="269" y="176">12</text>
<text x="269" y="178.6">13</text>
<text x="273.3" y="177">NC</text>
<text x="273.3" y="179.6">MODE</text>
<text x="286.1" y="179.6">BOOT</text>
<text x="288.8" y="177">VIN</text>
<text x="294.4" y="178.6">8</text>
<text x="294.4" y="176">9</text>
<text x="317.2" y="178.3">C22</text>
<text x="326.1" y="179.6">U6</text>
<text x="167.4" y="182.1">Q4</text>
<text x="172.5" y="182.1">AO3407A</text>
<text x="211.4" y="183.3" transform="rotate(-90 211.4 183.3)">VOUT</text>
<text x="213.1" y="180.9">C18</text>
<text x="214.4" y="183.4">22uF</text>
<text x="224.5" y="180.9">C19</text>
<text x="225.8" y="183.4">22uF</text>
<text x="236" y="180.9">C20</text>
<text x="237.2" y="183.4">22uF</text>
<text x="253.7" y="180.9">C21</text>
<text x="253.7" y="183.4">1uF</text>
<text x="269" y="181.1">14</text>
<text x="269" y="183.6">15</text>
<text x="273.3" y="182.1">VOUT</text>
<text x="273.3" y="184.7">VOUT</text>
<text x="288.9" y="184.7">SW</text>
<text x="288.9" y="182.1">SW</text>
<text x="294.4" y="183.6">6</text>
<text x="294.4" y="181.1">7</text>
<text x="316" y="186">R14</text>
<text x="317.2" y="180.9">100nF</text>
<text x="326.1" y="184.7">1.8uH</text>
<text x="355.3" y="186">C25</text>
<text x="144.3" y="187.2">BOOST</text>
<text x="187.7" y="191">R15</text>
<text x="269" y="186.2">16</text>
<text x="269" y="188.7">17</text>
<text x="269" y="191.3">18</text>
<text x="273.3" y="187.2">VOUT</text>
<text x="273.3" y="189.7">FB</text>
<text x="288.9" y="189.7">SW</text>
<text x="288.9" y="187.2">SW</text>
<text x="294.4" y="191.3">3</text>
<text x="294.4" y="188.7">4</text>
<text x="294.4" y="186.2">5</text>
<text x="316" y="188.5">255k</text>
<text x="355.3" y="188.5">22uF</text>
<text x="187.7" y="193.6">10k</text>
<text x="213.1" y="194.8">R16</text>
<text x="213.1" y="197.4">360k</text>
<text x="269" y="193.8">19</text>
<text x="273.3" y="192.3">COMP</text>
<text x="273.3" y="194.8">ILIM</text>
<text x="287.5" y="192.3">FSW</text>
<text x="289.4" y="194.8">EN</text>
<text x="294.4" y="193.8">2</text>
<text x="42.9" y="203.7">GND</text>
<text x="53" y="204">4</text>
<text x="57.4" y="201.2" transform="rotate(-90 57.4 201.2)">5</text>
<text x="58.4" y="203" transform="rotate(-90 58.4 203)">5</text>
<text x="60.7" y="203.7">U17</text>
<text x="278.2" y="203.2" transform="rotate(-90 278.2 203.2)">AGND</text>
<text x="280.7" y="203.2" transform="rotate(-90 280.7 203.2)">PGND</text>
<text x="288.3" y="203.2" transform="rotate(-90 288.3 203.2)">VCC</text>
<text x="294.4" y="203.7">TPS61088RHLR</text>
<text x="314.7" y="198.7">R17</text>
<text x="314.7" y="201.2">100k</text>
<text x="323.6" y="198.7">R18</text>
<text x="323.6" y="201.2">10k</text>
<text x="42.9" y="206.3">PERI_3V33</text>
<text x="46.7" y="208.8">SDA 2</text>
<text x="55.3" y="207.8">3</text>
<text x="55.3" y="205.2">4</text>
<text x="60.7" y="206.3">WAFER-SH1.0-4PLB</text>
<text x="137.3" y="207.5">P0.11</text>
<text x="154.7" y="208.8">Q6</text>
<text x="154.7" y="205">DTC143ZE</text>
<text x="246.1" y="206.3">C28</text>
<text x="246.1" y="208.8">47pF</text>
<text x="256.3" y="206.3">R19</text>
<text x="256.3" y="208.8">17.4k</text>
<text x="267.7" y="206.3">R20</text>
<text x="267.7" y="208.8">511k</text>
<text x="277.1" y="207.5" transform="rotate(-90 277.1 207.5)">20</text>
<text x="279.7" y="207.5" transform="rotate(-90 279.7 207.5)">21</text>
<text x="287.3" y="206.3" transform="rotate(-90 287.3 206.3)">1</text>
<text x="23" y="212.6">P0.16</text>
<text x="23" y="210.1">P0.14</text>
<text x="46.7" y="211.4">SCL</text>
<text x="53" y="211.6">1</text>
<text x="55.3" y="212.9">1</text>
<text x="55.3" y="210.3">2</text>
<text x="57.4" y="215.2" transform="rotate(-90 57.4 215.2)">6</text>
<text x="58.4" y="213.4" transform="rotate(-90 58.4 213.4)">6</text>
<text x="189" y="213.9">R21</text>
<text x="200.4" y="213.9">R22</text>
<text x="213.1" y="213.9">R23</text>
<text x="189" y="216.4">62k</text>
<text x="189.5" y="221.5" transform="rotate(-90 189.5 221.5)">2</text>
<text x="192.1" y="221.5" transform="rotate(-90 192.1 221.5)">1</text>
<text x="200.4" y="216.4">110k</text>
<text x="213.1" y="216.4">110k</text>
<text x="257.6" y="216.4">C29</text>
<text x="257.6" y="219">4.7nF</text>
<text x="291.8" y="216.4">C30</text>
<text x="291.8" y="219">4.7uF</text>
<text x="321.8" y="221.6" transform="rotate(-90 321.8 221.6)">P0.11</text>
<text x="30.6" y="227.9">P0.14</text>
<text x="54.4" y="225.3">R24</text>
<text x="196.6" y="224.1">U7</text>
<text x="196.6" y="226.6">DSIC-02-TS-GER</text>
<text x="54.4" y="230.4">10k</text>
<text x="54.4" y="232.9">R25</text>
<text x="71.9" y="231.7">PERI_3V3</text>
<text x="189.5" y="232.9" transform="rotate(-90 189.5 232.9)">3</text>
<text x="192.1" y="232.9" transform="rotate(-90 192.1 232.9)">4</text>
<text x="30.6" y="235.5">P0.16</text>
<text x="54.4" y="238">10k</text>
<text x="35.3" y="249.5">U15</text>
<text x="100.1" y="250.7">U16</text>
<text x="173.7" y="252">U13</text>
<text x="15.1" y="253.3">VBUS</text>
<text x="17.3" y="255.8">3V3</text>
<text x="33.9" y="257.3">5</text>
<text x="33.9" y="254.8">3</text>
<text x="33.9" y="252.2">1</text>
<text x="36.2" y="256">3</text>
<text x="36.2" y="253.5">1</text>
<text x="43.3" y="253.5">2</text>
<text x="43.3" y="256">4</text>
<text x="45.6" y="252.2">2</text>
<text x="45.6" y="254.8">4</text>
<text x="45.6" y="257.3">6</text>
<text x="59.4" y="253.3">VBUS</text>
<text x="59.4" y="255.8">PERI_3V3</text>
<text x="78.5" y="257.1">RESET</text>
<text x="80.1" y="254.5">VBAT</text>
<text x="98.7" y="253.5">2</text>
<text x="98.7" y="256">4</text>
<text x="101" y="254.8">2</text>
<text x="101" y="257.3">4</text>
<text x="108" y="257.3">3</text>
<text x="108" y="254.8">1</text>
<text x="110.4" y="256">3</text>
<text x="110.4" y="253.5">1</text>
<text x="124.2" y="254.5">VBAT</text>
<text x="124.2" y="257.1">RESET</text>
<text x="163.4" y="257.3">1</text>
<text x="169.2" y="255.4" transform="rotate(-90 169.2 255.4)">4</text>
<text x="170.5" y="257.7" transform="rotate(-90 170.5 257.7)">4</text>
<text x="173.7" y="255.6">WAFER-PH2.0-2PLB</text>
<text x="12.8" y="260.9">3V3_EN</text>
<text x="15.4" y="263.4">P0.04</text>
<text x="16.3" y="258.3">GND</text>
<text x="33.9" y="262.4">9</text>
<text x="33.9" y="259.8">7</text>
<text x="36.2" y="263.7">9</text>
<text x="36.2" y="261.1">7</text>
<text x="36.2" y="258.6">5</text>
<text x="42" y="263.7">10</text>
<text x="43.3" y="258.6">6</text>
<text x="43.3" y="261.1">8</text>
<text x="45.6" y="259.8">8</text>
<text x="45.6" y="262.4">10</text>
<text x="59.4" y="258.3">GND</text>
<text x="59.4" y="260.9">3V3_EN</text>
<text x="59.4" y="263.4">P0.04</text>
<text x="80.1" y="262.2">P1.08</text>
<text x="81" y="259.6">GND</text>
<text x="97.4" y="263.7">10</text>
<text x="98.7" y="258.6">6</text>
<text x="98.7" y="261.1">8</text>
<text x="101" y="259.8">6</text>
<text x="101" y="262.4">8</text>
<text x="108" y="262.4">7</text>
<text x="108" y="259.8">5</text>
<text x="110.4" y="263.7">9</text>
<text x="110.4" y="261.1">7</text>
<text x="110.4" y="258.6">5</text>
<text x="124.2" y="259.6">GND</text>
<text x="124.2" y="262.2">P1.08</text>
<text x="139.4" y="258.3">SOLAR</text>
<text x="163.4" y="259.8">2</text>
<text x="165.8" y="258.6">1</text>
<text x="165.8" y="261.1">2</text>
<text x="170.5" y="262.2" transform="rotate(-90 170.5 262.2)">3</text>
<text x="15.4" y="268.5">P1.11</text>
<text x="15.4" y="266">P1.14</text>
<text x="32.6" y="267.5">13</text>
<text x="32.6" y="264.9">11</text>
<text x="36.2" y="268.7">13</text>
<text x="36.2" y="266.2">11</text>
<text x="42" y="266.2">12</text>
<text x="42" y="268.7">14</text>
<text x="45.6" y="264.9">12</text>
<text x="45.6" y="267.5">14</text>
<text x="59.4" y="268.5">P1.11</text>
<text x="59.4" y="266">P1.14</text>
<text x="80.1" y="269.8">P0.16</text>
<text x="80.1" y="267.2">P0.14</text>
<text x="80.1" y="264.7">P0.11</text>
<text x="97.4" y="266.2">12</text>
<text x="97.4" y="268.7">14</text>
<text x="101" y="264.9">10</text>
<text x="101" y="267.5">12</text>
<text x="106.8" y="267.5">11</text>
<text x="108" y="264.9">9</text>
<text x="110.4" y="268.7">13</text>
<text x="110.4" y="266.2">11</text>
<text x="124.2" y="269.8">P0.16</text>
<text x="124.2" y="267.2">P0.14</text>
<text x="124.2" y="264.7">P0.11</text>
<text x="159.8" y="269.8">GND</text>
<text x="169.2" y="264.5" transform="rotate(-90 169.2 264.5)">3</text>
<text x="15.4" y="273.6">P0.30</text>
<text x="15.4" y="271">P1.12</text>
<text x="32.6" y="275.1">19</text>
<text x="32.6" y="272.5">17</text>
<text x="32.6" y="270">15</text>
<text x="36.2" y="273.8">17</text>
<text x="36.2" y="271.3">15</text>
<text x="42" y="271.3">16</text>
<text x="42" y="273.8">18</text>
<text x="45.6" y="270">16</text>
<text x="45.6" y="272.5">18</text>
<text x="45.6" y="275.1">20</text>
<text x="59.4" y="273.6">P0.30</text>
<text x="59.4" y="271">P1.12</text>
<text x="80.1" y="274.9">P0.15</text>
<text x="80.1" y="272.3">P0.13</text>
<text x="97.4" y="271.3">16</text>
<text x="97.4" y="273.8">18</text>
<text x="101" y="270">14</text>
<text x="101" y="272.5">16</text>
<text x="101" y="275.1">18</text>
<text x="106.8" y="275.1">17</text>
<text x="106.8" y="272.5">15</text>
<text x="106.8" y="270">13</text>
<text x="110.4" y="273.8">17</text>
<text x="110.4" y="271.3">15</text>
<text x="124.2" y="274.9">P0.15</text>
<text x="124.2" y="272.3">P0.13</text>
<text x="173.7" y="273.6">U14</text>
<text x="15.4" y="281.2">P0.02</text>
<text x="15.4" y="278.7">P0.29</text>
<text x="15.4" y="276.1">P0.31</text>
<text x="32.6" y="280.2">23</text>
<text x="32.6" y="277.6">21</text>
<text x="36.2" y="281.4">23</text>
<text x="36.2" y="278.9">21</text>
<text x="36.2" y="276.4">19</text>
<text x="42" y="276.4">20</text>
<text x="42" y="278.9">22</text>
<text x="42" y="281.4">24</text>
<text x="45.6" y="277.6">22</text>
<text x="45.6" y="280.2">24</text>
<text x="59.4" y="281.2">P0.02</text>
<text x="59.4" y="278.7">P0.29</text>
<text x="59.4" y="276.1">P0.31</text>
<text x="80.1" y="279.9">P0.20</text>
<text x="80.1" y="277.4">P0.17</text>
<text x="97.4" y="276.4">20</text>
<text x="97.4" y="278.9">22</text>
<text x="97.4" y="281.4">24</text>
<text x="101" y="277.6">20</text>
<text x="101" y="280.2">22</text>
<text x="106.8" y="280.2">21</text>
<text x="106.8" y="277.6">19</text>
<text x="110.4" y="281.4">23</text>
<text x="110.4" y="278.9">21</text>
<text x="110.4" y="276.4">19</text>
<text x="124.2" y="279.9">P0.20</text>
<text x="124.2" y="277.4">P0.17</text>
<text x="140.5" y="279.9">BOOST</text>
<text x="163.4" y="278.9">1</text>
<text x="163.4" y="281.4">2</text>
<text x="165.8" y="280.2">1</text>
<text x="169.2" y="277" transform="rotate(-90 169.2 277)">4</text>
<text x="170.5" y="279.3" transform="rotate(-90 170.5 279.3)">4</text>
<text x="173.7" y="277.1">WAFER-PH2.0-2PLB</text>
<text x="15.4" y="286.3">P0.03</text>
<text x="15.4" y="283.7">P0.28</text>
<text x="32.6" y="285.2">27</text>
<text x="32.6" y="282.7">25</text>
<text x="36.2" y="286.5">27</text>
<text x="36.2" y="284">25</text>
<text x="42" y="284">26</text>
<text x="42" y="286.5">28</text>
<text x="45.6" y="282.7">26</text>
<text x="45.6" y="285.2">28</text>
<text x="59.4" y="286.3">P0.03</text>
<text x="59.4" y="283.7">P0.28</text>
<text x="80.1" y="287.6">P1.00</text>
<text x="80.1" y="285">P0.24</text>
<text x="80.1" y="282.5">P0.22</text>
<text x="97.4" y="284">26</text>
<text x="97.4" y="286.5">28</text>
<text x="101" y="282.7">24</text>
<text x="101" y="285.2">26</text>
<text x="101" y="287.8">28</text>
<text x="106.8" y="287.8">27</text>
<text x="106.8" y="285.2">25</text>
<text x="106.8" y="282.7">23</text>
<text x="110.4" y="286.5">27</text>
<text x="110.4" y="284">25</text>
<text x="124.2" y="287.6">P1.00</text>
<text x="124.2" y="285">P0.24</text>
<text x="124.2" y="282.5">P0.22</text>
<text x="165.8" y="282.7">2</text>
<text x="169.2" y="286.1" transform="rotate(-90 169.2 286.1)">3</text>
<text x="170.5" y="283.8" transform="rotate(-90 170.5 283.8)">3</text>
<text x="100.1" y="291.4">PM254-2-14-S-8.5</text>
<text x="159.8" y="291.4">GND</text>
</g>
</svg>
